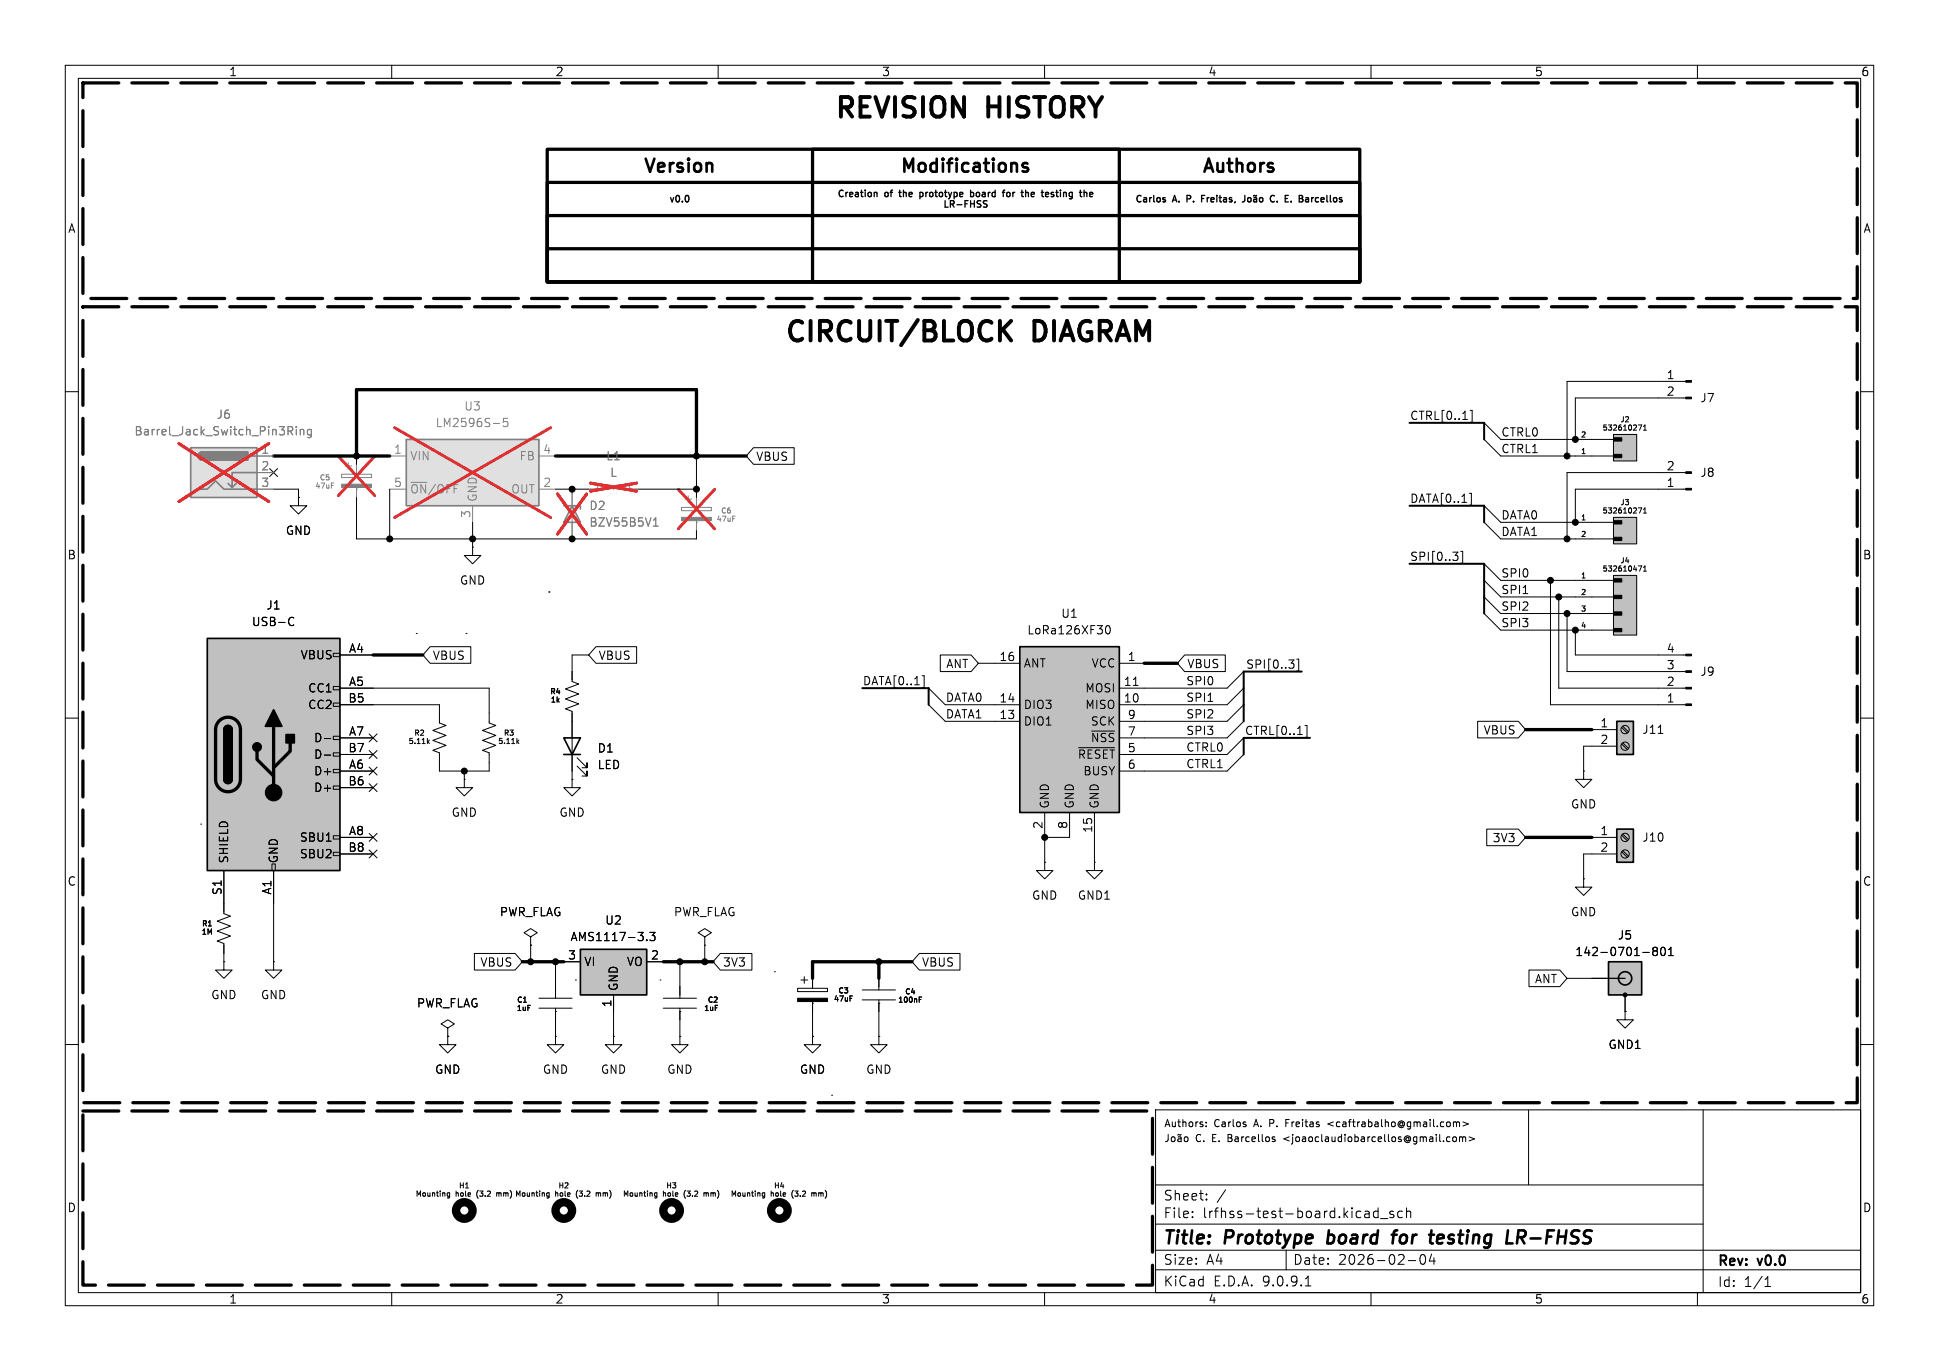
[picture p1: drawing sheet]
<svg xmlns="http://www.w3.org/2000/svg" width="297mm" height="210mm" viewBox="0 0 297 210" stroke-linecap="round" stroke-linejoin="round" font-family="sans-serif">
<g fill="none" stroke="#000" stroke-width=".15">
<path d="M10 10h277v190h-277zM12 12h273v186h-273zM60 10v2M110 10v2M160 10v2M210 10v2M260 10v2M10 60h2M285 60h2M10 110h2M285 110h2M118.6 148.8h.1"/>
<path d="M132.1 151.6h5.1M132.1 153.2h5.1M134.6 153.7h.1M134.6 149.9v1.7M134.6 153.2v1.7M140.8 153.1h.3M140.8 152.7h.4M10 160h2M177 170h108v28h-108zM178.9 173.8v.8a.35 .35 0 0 1-.4 .3M179.5 174.2l.3-.1 .2 .2v.4l-.2 .2-.3-.1-.1-.1zM180.5 174.2h.4v.7"/>
<path d="M180.9 174.4l-.3 .1-.2 .1 .2 .3 .3-.1M180.9 173.8l-.5 .1M181.5 174.2l.3-.1 .2 .2v.4l-.2 .2-.3-.1-.1-.1zM184.7 172.5v.1M184.7 171.9v.1M185.7 174.3h.4M186.3 173.8h-.6v1.1h.6M186.7 174.8v.1M195.2 174.5l.1 .2-.1 .2M195.2 174.1l.1 .1M197 172h.3M197.5 174.1l-.9 .4 .9 .3"/>
<path d="M197.5 171.5h-.5v1.1M204.2 171.9l-.8 .3 .8 .3M221.8 174.1l.3 .1M222.1 174.8l-.3 .1M222.6 174.2l.3-.1 .2 .2v.4l-.2 .2-.3-.1-.1-.1zM222.6 171.9v.7M222.6 172l.3-.1 .2 .1M223.1 172l.1-.1h.3l.1 .7M223.1 172v.6M223.6 174.1v.8M223.6 174.2l.3-.1 .1 .2M224 174.3l.2-.2 .3 .1v.7"/>
<path d="M224 174.3v.6M224.1 171.9l.8 .3-.8 .3M225 174.1l.9 .4-.9 .3M234.1 170.1v11.4M260.9 170v28M285 160h2M60 198v2M110 198v2M160 198v2M177 194.5h108M177 191.5h108M177 187.5h83.9"/>
<path d="M177 181.5h83.9M182.7 186.4v.1M182.7 185.6v.1M184.8 183.7v.1M184.8 182.9v.1M187.7 182.2l-1.3 2M197 191.5v3M199.9 197h.9M200.1 195.8l.3-.3v1.5M210 198v2M211.1 185v1.5M211.1 185.6l-.4-.1-.3 .3v.4l.1 .2h.6"/>
<path d="M211.4 186.7h1.2M213.4 185.6l-.3-.1-.2 .2v.2l.5 .2v.3h-.5M214.8 185.6l-.4-.1-.3 .3v.4l.1 .2h.6M215.4 185.7a.37 .37 0 0 1 .7 0v.8M215.4 185v1.5M215.7 193.1h1.2M217.9 192.2a.94 .94 0 0 0 0 1.5h.1a.94 .94 0 0 0 0-1.5M219.3 192.1l-.4 1.1h1M219.6 192.7v1M260 198v2M270.3 197.1h.9M270.3 196l.5-.4v1.5"/>
</g>
<path d="M203.3 190.4l.2 .1M203.6 188.5l-.3 2M213.2 189.1h.7M214 188.5l-.4 .1-.1 .2-.2 1.7M220.9 189.1l-.6 .1-.2 1 .2 .3 .6-.1M221.1 189.6l-1 .2M232.9 189.5l.6 1M233.4 188.5h-.8l-.3 2M233.4 189.4l-.9 .1" fill="none" stroke="#000" stroke-width=".4"/>
<path d="M88.9 145.4h10.2v7h-10.2z" fill="#c0c0c0"/>
<path d="M86.4 113h2.5l-1.3 2.6zM86.4 115.6h2.5M88.9 145.4h10.2v7h-10.2z" fill="none" stroke="#000" stroke-width=".25"/>
<g fill="none" stroke="#000" stroke-width=".15">
<path d="M254 74.9h4.2M254 72.4h4.2M71.1 119.4v1.3h1.3l-1.3 1.2-1.3-1.2h1.3M71.1 119.4h.1M87.6 119.4v1.3h1.3l-1.3 1.2-1.2-1.2h1.2M87.6 119.4h.1M87.6 110.5v7.6M88.4 117.3l1.5 1.6v-.8v.8h-.7M88.4 116.1l1.5 1.5v-.8v.8h-.7M254 108h4.2M254 105.4h4.2M254 102.9h4.2"/>
<path d="M254 100.3h4.2M30.7 126.2h.1M34.3 138.4v1.6l1 .3-2 .8 2 .8-2 .7 2 .8-2 .7 1 .4v1.6M160 132.1v1.3h1.3l-1.3 1.2-1.3-1.2h1.3M160 132.1h.1M167.6 132.1v1.3h1.3l-1.3 1.2-1.2-1.2h1.2M167.6 132.1h.1M34.3 147.3v1.3h1.3l-1.3 1.3-1.3-1.3h1.3M34.3 147.3h.1M41.9 147.3v1.3h1.3l-1.3 1.3-1.3-1.3h1.3M41.9 147.3h.1M68.6 158.8v1.2h1.2l-1.2 1.3-1.3-1.3h1.3"/>
<path d="M68.6 158.8h.1M68.6 157.5l1-.7-1-.6-1 .6 1 .7v1.3M81.3 143.5l1-.6-1-.7-1 .7 1 .6v1.3M81.3 144.8h.1M82.5 152.9h5.1M82.5 154.4h5.1M85.1 154.9h.1M85.1 158.8v1.2h1.3l-1.3 1.3-1.3-1.3h1.3M85.1 158.8h.1M85.1 151.1v1.8M85.1 154.4v1.8M86.4 147.3h2.5"/>
<path d="M88.1 150.1h.1M94 152.4v2.5M99.1 144v.1M99.1 147.3h2.5M99.5 142.8h.8l-.4 .5 .4 .1v.6l-.2 .1h-.4l-.2-.1M101.1 150.1h.1M101.6 152.9h5.1M101.6 154.4h5.1M104.1 154.9h.1M104.1 158.8v1.2h1.3l-1.3 1.3-1.2-1.3h1.2M104.1 158.8h.1M104.1 151.1v1.8"/>
<path d="M104.1 154.4v1.8M107.9 143.5l1.1-.6-1.1-.7-1 .7 1 .6v1.3M107.9 144.8h.1M122.2 151.4h4.5v.5h-4.5zM122.7 150.1h1M123.2 149.6v1M124.5 158.8v1.2h1.2l-1.2 1.3-1.3-1.3h1.3M124.5 158.8h.1M124.5 153.7h.1M124.5 149.9v1.5M124.5 153.4v1.5M130.2 152.6h.4"/>
<path d="M134.6 158.8v1.2h1.3l-1.3 1.3-1.3-1.3h1.3M134.6 158.8h.1M127.4 167.8h.1M68.9 182.7v.7l-.2 .1h-.2M68.9 182.7h-.3l-.1 .2 .1 .3h.3M71.3 182h.5M76.1 182.7v.5M76.4 182.7l-.3 .1M84.1 182.7v.7l-.1 .1h-.2M84.1 182.7h-.2l-.2 .2 .1 .3h.3M91.3 182.7v.5M91.6 182.7l-.3 .1"/>
<path d="M100.6 182.7v.7l-.1 .1h-.2M100.6 182.7h-.2l-.2 .2 .1 .3h.3M107.8 182.7v.5M108.1 182.7l-.3 .1M117.1 182.7v.7l-.1 .1h-.2M117.1 182.7h-.2l-.1 .2v.3h.3M124.3 182.7v.5M124.6 182.7l-.3 .1"/>
</g>
<path d="M258.2 74.8h.9v.3h-.9zM258.2 72.3h.9v.2h-.9zM258.2 107.8h.9v.3h-.9zM258.2 105.3h.9v.2h-.9zM258.2 102.7h.9v.3h-.9zM258.2 100.2h.9v.3h-.9zM122.2 152.9h4.5v.5h-4.5z" fill="#000" stroke="#000" stroke-width=".15"/>
<g fill="none" stroke="#000" stroke-width="1.3">
<circle cx="71.1" cy="185.4" r="1.27"/>
<circle cx="86.4" cy="185.4" r="1.27"/>
<circle cx="102.9" cy="185.4" r="1.27"/>
<circle cx="119.4" cy="185.4" r="1.27"/>
</g>
<path d="M29.2 68.6h10.2v7.6h-10.2z" fill="#e0e0e0"/>
<path d="M29.2 68.6h10.2v7.6h-10.2zM30.5 74.9h1.2l1.3-1.2 1.3 1.2h5.1M31 69.2a.64 .64 0 0 0-.6 .7 .64 .64 0 0 0 .6 .6M36.2 74l-.6 .7M38.1 69.9h1.3M39.4 72.4h-3.8v2.3l-.7-.7" fill="none" stroke="#808080" stroke-width=".25"/>
<g fill="#808080" stroke="#808080" stroke-width=".25">
<path d="M30.5 69.4l.5-.2v1.3a.63 .63 0 0 1-.6-.4 .63 .63 0 0 1 .1-.7z"/>
<path d="M31 69.2h7v1.3h-7z"/>
</g>
<g fill="none" stroke="#808080" stroke-width=".15">
<path d="M39.4 69.9h2.5M39.4 72.4h2.5M39.4 74.9h2.5M44.4 66l.4 .6M44.6 65.3l.2 .3v.3l-.2 .1M45.4 65.3v.2M45.4 65.8v.8M46 65.8v.8M46 65.9l.2-.1h.3v.8M47.7 65.8h-.4l-.2 .2v.4l.1 .2h.5M47.7 65.8v1l-.3 .2h-.3M50.8 74h.3"/>
<path d="M52.3 72.6h4.6v.6h-4.6zM52.8 71.4h1M53.3 70.9v1M54.6 74.9h.1M54.6 71.1v1.5M54.6 74.7v1.5"/>
</g>
<path d="M27.4 68l13.8 8.8M41.2 68l-13.8 8.8M51.8 69.9l5.6 6M57.4 69.9l-5.6 6" fill="none" stroke="#e12e31" stroke-width=".46"/>
<path d="M45.7 76.2v1.3h1.3l-1.3 1.2-1.3-1.2h1.3M45.7 76.2h.1M72.4 83.8v1.3h1.3l-1.3 1.3-1.3-1.3h1.3M72.4 83.8h.1" fill="none" stroke="#000" stroke-width=".15"/>
<path d="M52.3 74.2h4.6v.5h-4.6z" fill="#808080" stroke="#808080" stroke-width=".15"/>
<path d="M62.2 67.3h20.3v10.2h-20.3z" fill="#e0e0e0"/>
<path d="M62.2 67.3h20.3v10.2h-20.3zM86.4 77.5h2.5v.5M87.6 77.5l1.3 2.5h-2.5z" fill="none" stroke="#808080" stroke-width=".25"/>
<g fill="none" stroke="#808080" stroke-width=".15">
<path d="M59.7 69.9h2.5M59.7 74.9h2.5M72.4 77.5v2.5M75.6 64.9h.9M77.7 64.1h-.6v.6l.2-.1h.4l.1 .2-.1 .4-.1 .1-.5-.1M82.5 69.9h2.6M82.5 74.9h2.6M87.6 74.9v7.7M100.1 79.7l.3-.4v1.3M104.4 77.7h4.6v.5h-4.6zM104.9 76.5h1M105.4 75.9v1.1"/>
<path d="M106.7 76.2v1.5M106.7 79.8v1.5M112.2 79.1h.4M100.1 80.6h.7M106.7 80h.1"/>
</g>
<path d="M60.4 65.5l24 13.8M84.4 65.5l-24 13.8M85.4 75.7l4.5 6.1M89.9 75.7l-4.5 6.1M103.9 75l5.6 6M109.5 75l-5.6 6" fill="none" stroke="#e12e31" stroke-width=".46"/>
<path d="M104.4 79.2h4.6v.6h-4.6z" fill="#808080" stroke="#808080" stroke-width=".15"/>
<path d="M63.8 97h.1M71.4 97h.1M84.1 90.7h.1M65.5 113.6l.3 .3M65.8 113.4l-.3 .3M67.3 109.2v1.5l1 .4-2 .8 2 .7-2 .8 2 .8-2 .7 1 .4v1.5M74.9 109.2v1.5l1 .4-2 .8 2 .7-2 .8 2 .8-2 .7 1 .4v1.5M79.3 113.6l.2 .3M79.5 113.4l-.3 .3M87.6 102.9v1.5l1 .4-2 .7 2 .8-2 .8 2 .7-2 .8 1 .4v1.5" fill="none" stroke="#000" stroke-width=".15"/>
<path d="M247.1 79.2h3.6v4.1h-3.6z" fill="#c0c0c0"/>
<path d="M247.1 79.2h3.6v4.1h-3.6zM250.9 77.8h.6l-.4 .8M251.7 78.6h.5M251.7 78l.3-.2v.8M241.3 80h7.1M241.3 82.6h7.1" fill="none" stroke="#000" stroke-width=".15"/>
<path d="M247.1 79.8h1.3v.5h-1.3zM247.1 82.3h1.3v.5h-1.3z" fill="#000" stroke="#000" stroke-width=".15"/>
<path d="M247.1 88.1h3.6v9.2h-3.6z" fill="#c0c0c0"/>
<path d="M241.3 88.9h7.1M241.3 91.4h7.1M241.3 94h7.1M241.3 96.5h7.1M247.1 88.1h3.6v9.2h-3.6zM250.9 86.7h.6l-.4 .8M251.7 87.5h.5M251.7 86.9l.3-.2v.8M94 158.8v1.2h1.2l-1.2 1.3-1.3-1.3h1.3M94 158.8h.1" fill="none" stroke="#000" stroke-width=".15"/>
<path d="M247.1 88.6h1.3v.6h-1.3zM247.1 91.2h1.3v.5h-1.3zM247.1 93.7h1.3v.5h-1.3zM247.1 96.3h1.3v.5h-1.3z" fill="#000" stroke="#000" stroke-width=".15"/>
<path d="M247.1 66.5h3.6v4.1h-3.6z" fill="#c0c0c0"/>
<path d="M254 58.4h4.2M241.3 69.9h7.1M241.3 67.3h7.1M247.1 66.5h3.6v4.1h-3.6zM250.9 65.1h.6l-.4 .8M251.7 65.9h.5M251.7 65.3l.3-.2v.8M254 61h4.2" fill="none" stroke="#000" stroke-width=".15"/>
<path d="M258.2 58.3h.9v.2h-.9zM247.1 69.6h1.3v.5h-1.3zM247.1 67.1h1.3v.5h-1.3zM258.2 60.8h.9v.3h-.9z" fill="#000" stroke="#000" stroke-width=".15"/>
<path d="M247.6 127h2.6v5.1h-2.6z" fill="#c0c0c0"/>
<path d="M247.6 127h2.6v5.1h-2.6z" fill="none" stroke="#000" stroke-width=".25"/>
<g fill="none" stroke="#000" stroke-width=".15">
<path d="M242.6 118.1v1.3h1.2l-1.2 1.3-1.3-1.3h1.3M242.6 118.1h.1M242.6 134.6v1.3h1.2l-1.2 1.3-1.3-1.3h1.3M242.6 134.6h.1M243.8 128.3h3.8M243.8 130.8h3.8M248.4 127.9l.9 .9M248.4 130.5l.9 .8M248.6 127.8l.8 .8M248.6 130.3l.8 .8"/>
<circle cx="248.9" cy="128.3" r=".63"/>
<circle cx="248.9" cy="130.8" r=".63"/>
</g>
<path d="M247.6 110.5h2.6v5.1h-2.6z" fill="#c0c0c0"/>
<path d="M247.6 110.5h2.6v5.1h-2.6z" fill="none" stroke="#000" stroke-width=".25"/>
<g fill="none" stroke="#000" stroke-width=".15">
<path d="M243.8 111.8h3.8M243.8 114.3h3.8M248.4 111.4l.9 .9M248.4 114l.9 .8M248.6 111.3l.8 .8M248.6 113.8l.8 .8M254 112.3h.7"/>
<circle cx="248.9" cy="111.8" r=".63"/>
<circle cx="248.9" cy="114.3" r=".63"/>
</g>
<circle cx="248.9" cy="149.9" r="1.02" fill="#000" stroke="#000" stroke-width=".15"/>
<path d="M246.4 147.3h5.1v5.1h-5.1z" fill="#c0c0c0"/>
<g fill="none" stroke="#000" stroke-width=".25">
<path d="M246.4 147.3h5.1v5.1h-5.1z"/>
<circle cx="248.9" cy="149.9" r="1.02"/>
<circle cx="248.9" cy="152.4" r=".25"/>
</g>
<path d="M243.8 149.9h5.1M248.9 152.4v2.5M251.6 145.9h1M253.4 145.6l-.2-.2 .2-.3h.2l.3 .2-.3 .3M253.4 145.6l-.2 .3v.4l.2 .1 .4-.1 .1-.2v-.2l-.3-.3M253.4 145.6h.2M254.5 145.2l.2-.1a.68 .68 0 0 1 .4 .6 .68 .68 0 0 1-.4 .7l-.2-.1-.1-.4zM255.6 146.4h.7M255.6 145.5l.3-.4v1.3" fill="none" stroke="#000" stroke-width=".15"/>
<path d="M156.2 99.1h15.2v25.4h-15.2z" fill="#c0c0c0"/>
<path d="M156.2 99.1h15.2v25.4h-15.2z" fill="none" stroke="#000" stroke-width=".25"/>
<g fill="none" stroke="#000" stroke-width=".15">
<path d="M169.5 95.9l.1-.1a.68 .68 0 0 1 .5 .7 .68 .68 0 0 1-.5 .6 .84 .84 0 0 1-.1-1.2zM152.4 101.6h3.8M152.4 108h3.8M152.4 110.5h3.8M165.2 114.5h5.5M167.2 112h3.5M171.4 101.6h3.9M171.4 108h3.9M171.4 110.5h3.9M171.4 105.4h3.9M171.4 113h3.9M171.4 115.6h3.9"/>
<path d="M171.4 118.1h3.9M173.6 105h.7M160 124.5v3.8M163.8 124.5v3.8M167.6 124.5v3.8M248.9 154.9v1.3h1.3l-1.3 1.3-1.3-1.3h1.3M248.9 154.9h.1"/>
</g>
<path d="M31.7 97.8h20.4v35.6h-20.4z" fill="#c0c0c0"/>
<g fill="none" stroke="#000" stroke-width=".15">
<path d="M254 58.4h-14v11.5M41.3 71.8l1.2 1.2M41.9 74.9h3.8v1.3M42.5 71.8l-1.2 1.2M45.7 76.2h.1M54.6 76.2v6.4h52.1v-1.3M54.6 69.9v1.2M59.7 74.9v7.7M85.1 74.9h5.1M97.8 74.9h8.9M106.7 69.9v6.3M115.4 68.6h6.2v2.5h-6.2l-1.1-1.2z"/>
<path d="M225.1 75.6h.3v1.8h-.3M225.2 62.9h.3v1.8h-.3M227.3 67.3l2.6 2.6h11.4M254 61h-12.7v6.3h-11.4l-2.6-2.5M254 72.4h-14v10.2M254 74.9h-12.7v5.1h-11.4l-2.6-2.5M44.4 94.6h.4l.2 .1M45 95.7l-.2 .1h-.4M65.9 99.1h6.2v2.5h-6.2l-1.1-1.3zM72.4 80v3.8M91.3 99.1h6.2v2.5h-6.2l-1.1-1.3zM222.5 84.6h.8l-.4 .5"/>
<path d="M223.1 85.1l.2 .2v.3l-.2 .2M223.7 84.5h.3v1.8h-.3M227.3 94l2.6 2.5h11.4v3.8h12.7M227.3 91.4l2.6 2.6h11.4M227.3 86.4l2.6 2.5h11.4M227.3 80l2.6 2.6h11.4M227.3 88.9l2.6 2.5h11.4M233.3 90.9h.7M237.5 88.9v19.1h16.5M238.8 91.4v14h15.2M240 94v8.9h14M49.7 113.1h1"/>
<path d="M49.7 115.7h1M51.1 100.1h1v.5h-1zM51.1 105.2h1v.5h-1zM51.1 107.7h1v.5h-1zM51.1 112.8h1v.5h-1zM51.1 115.3h1v.5h-1zM51.1 117.9h1v.5h-1zM52.1 100.3h5M52.1 105.4h22.8v3.8M52.1 108h15.2v1.2M52.1 113h5M52.1 115.6h5"/>
<path d="M52.1 118.1h5M56.5 117.5l1.3 1.2M56.5 115l1.3 1.2M56.5 112.4l1.3 1.2M57.8 117.5l-1.3 1.2M57.8 115l-1.3 1.2M57.8 112.4l-1.3 1.2M67.3 116.8v1.3h7.6v-1.3M71.1 118.1v1.3M87.6 109.2v3.8M87.6 115.6v3.8M90.2 100.3h-2.6v3.8"/>
<path d="M141.3 103.5h.3v1.8h-.3M142.2 105.4l2.6 2.6h7.6M142.2 108l2.6 2.5h7.6M144 100.3h4.7l1.2 1.3-1.2 1.3h-4.7zM149.9 101.6h2.5M181.5 100.3h6.2v2.6h-6.2l-1.2-1.3zM185 107.4h.8M190.5 102.9l-2.5 2.5h-12.7M190.5 105.4l-2.5 2.6h-12.7M190.5 110.5l-2.5 2.5h-12.7M190.5 113l-2.5 2.6h-12.7M190.5 115.6l-2.5 2.5h-12.7"/>
<path d="M190.5 108l-2.5 2.5h-12.7M197.4 101.1h.8l-.4 .5M198 101.6l.2 .2v.3l-.2 .3M198.6 101h.3v1.8h-.3M199.9 111.1h.3v1.8h-.3M226.3 110.5h6.3l1.1 1.3-1.1 1.2h-6.3zM243.8 114.3h-1.2v3.8M34.3 133.4v6.3M41.7 132.3h.5v1.1h-.5zM41.9 133.4v13.9M51.1 120.4h1v.5h-1zM51.1 128h1v.5h-1z"/>
<path d="M51.1 130.6h1v.5h-1zM52.1 120.7h5M52.1 128.3h5M52.1 130.8h5M56.5 127.7l1.3 1.2M56.5 130.2l1.3 1.2M56.5 120l1.3 1.3M57.8 127.7l-1.3 1.2M57.8 130.2l-1.3 1.2M57.8 120l-1.3 1.3M163.8 128.3h-3.8v3.8M167.6 128.3v3.8"/>
<path d="M227.7 127h4.9l1.1 1.3-1.1 1.2h-4.9zM243.8 130.8h-1.2v3.8M34.3 144.8v2.5M68.6 158.8h.1M72.7 146h6.2l1.1 1.3-1.1 1.3h-6.2zM81.3 144.8h.1M81.3 144.8v2.5M85.1 147.3v5.1M85.1 154.9v3.9M86.4 147.3h2.5M94 152.4v6.4M99.1 144v.1"/>
<path d="M99.1 147.3h2.5M99.5 142.8h.8l-.4 .5 .4 .1v.6l-.2 .1h-.4l-.2-.1M104.1 147.3v5.1M104.1 154.9v3.9M107.9 144.8v2.5M110.3 146h4.9v2.6h-4.9l-1.1-1.3zM124.5 158.8h.1M124.5 149.9v1.2M124.5 153.7v5.1M130.2 152.6h.4M134.6 149.9v1.2M134.6 153.7v5.1"/>
<path d="M140.8 153.1h.3M140.8 152.7h.4M140.8 146h6.2v2.6h-6.2l-1.1-1.3zM234.2 148.6h4.7l1.1 1.3-1.1 1.2h-4.7zM240 149.9h8.9M248.9 154.9h.1M248.9 152.4v2.5M251.6 145.9h1M253.4 145.6l-.2-.2 .2-.3h.2l.3 .2-.3 .3M253.4 145.6l-.2 .3v.4l.2 .1 .4-.1 .1-.2v-.2l-.3-.3M253.4 145.6h.2M254.5 145.2l.2-.1a.68 .68 0 0 1 .4 .6 .68 .68 0 0 1-.4 .7l-.2-.1-.1-.4z"/>
<path d="M255.6 146.4h.7M255.6 145.5l.3-.4v1.3"/>
</g>
<path d="M31.7 97.8h20.4v35.6h-20.4zM34.3 111.8a.64 .64 0 0 1 .6-.7 .64 .64 0 0 1 .7 .7M34.3 119.4a.64 .64 0 0 0 .6 .6 .64 .64 0 0 0 .7-.6" fill="none" stroke="#000" stroke-width=".25"/>
<g fill="none" stroke="#000" stroke-width=".51">
<path d="M41.9 69.9h17.8M54.6 69.9v-10.2h52.1v10.2M85.1 69.9h29.2M33.6 110.4a1.9 1.9 0 0 1 2-.4 1.9 1.9 0 0 1 1.2 1.8v7.6a1.91 1.91 0 0 1-1.9 1.9 1.91 1.91 0 0 1-1.9-1.9v-7.8a1.9 1.9 0 0 1 .6-1.2zM39.4 115.1v1.2l2.5 2.6M41.9 111.3v10.1M44.4 113.8v1.3l-2.5 2.5M57.1 100.3h7.7M175.3 101.6h5M233.7 111.8h10.1M233.7 128.3h10.1M80 147.3h6.4"/>
<path d="M101.6 147.3h7.6M134.6 147.3v2.6M139.7 147.3h-15.2v2.6"/>
</g>
<g fill="#000" stroke="#000" stroke-width=".25">
<path d="M34.3 111.8h1.3v7.6h-1.3zM34.3 119.4h1.3a.64 .64 0 0 1-.7 .6 .64 .64 0 0 1-.6-.6zM34.5 111.3a.64 .64 0 0 1 .7-.1 .64 .64 0 0 1 .4 .6h-1.3zM41.9 108.7l1.3 2.6h-2.6zM43.8 112.5h1.3v1.3h-1.3z"/>
<circle cx="39.4" cy="114.4" r=".63"/>
</g>
<g fill="#000" stroke="#000" stroke-width=".15">
<circle cx="54.6" cy="69.9" r=".46"/>
<circle cx="87.6" cy="74.9" r=".46"/>
<circle cx="106.7" cy="69.9" r=".46"/>
<circle cx="106.7" cy="74.9" r=".46"/>
<circle cx="240" cy="69.9" r=".46"/>
<circle cx="241.3" cy="67.3" r=".46"/>
<circle cx="59.7" cy="82.6" r=".46"/>
<circle cx="72.4" cy="82.6" r=".46"/>
<circle cx="87.6" cy="82.6" r=".46"/>
<circle cx="237.5" cy="88.9" r=".46"/>
<circle cx="238.8" cy="91.4" r=".46"/>
<circle cx="240" cy="94" r=".46"/>
<circle cx="240" cy="82.6" r=".46"/>
<circle cx="241.3" cy="80" r=".46"/>
<circle cx="241.3" cy="96.5" r=".46"/>
<circle cx="71.1" cy="118.1" r=".46"/>
<circle cx="41.9" cy="121.4" r="1.27"/>
<circle cx="160" cy="128.3" r=".46"/>
<circle cx="81.3" cy="147.3" r=".46"/>
<circle cx="85.1" cy="147.3" r=".46"/>
<circle cx="104.1" cy="147.3" r=".46"/>
<circle cx="107.9" cy="147.3" r=".46"/>
<circle cx="134.6" cy="147.3" r=".46"/>
</g>
<g fill="none" stroke="#808080" stroke-width=".15">
<path d="M39.4 74.9h2.5M39.4 69.9h2.5M39.4 72.4h2.5M44.4 66l.4 .6M44.6 65.3l.2 .3v.3l-.2 .1M45.4 65.3v.2M45.4 65.8v.8M46 65.8v.8M46 65.9l.2-.1h.3v.8M47.7 65.8h-.4l-.2 .2v.4l.1 .2h.5M47.7 65.8v1l-.3 .2h-.3M87.6 74.9v2.6"/>
<path d="M90.2 74.9h1.2a.64 .64 0 0 1 .7-.6 .64 .64 0 0 1 .6 .6 .64 .64 0 0 1 .6-.6 .64 .64 0 0 1 .7 .6 .64 .64 0 0 1 .6-.6 .64 .64 0 0 1 .6 .6 .64 .64 0 0 1 .7-.6 .64 .64 0 0 1 .6 .6h1.3M100.1 79.7l.3-.4v1.3M87.6 80v2.6M100.1 80.6h.7"/>
</g>
<path d="M27.4 68l13.8 8.8M41.2 68l-13.8 8.8M85.4 75.7l4.5 6.1M89.9 75.7l-4.5 6.1M90.4 74l7.1 1.2M97.5 74l-7.1 1.2" fill="none" stroke="#e12e31" stroke-width=".46"/>
<path d="M215.9 64.8h11.4v2.5M215.9 77.5h11.4v2.5M215.9 86.4h11.4v7.6M132.1 105.4h10.1v2.6M199.4 102.9h-8.9v7.6M200.7 113h-10.2v2.6" fill="none" stroke="#000" stroke-width=".3"/>
<path d="M157.4 25.1l-.5-.1-.3 .3 .1 .2 .7 .2 .1 .2-.1 .3-.2 .1-.6-.1" fill="none" stroke="#000" stroke-width=".4"/>
<g fill="none" stroke="#000" stroke-width=".2">
<path d="M134.1 29.5l.2 .1v.5M137.7 29.5h.4M140.9 29.5h.4M140.9 29.5v1M140.9 30.1h.4M148.7 29.5h.3l.1 .2v.4h-.4M148.7 29.1v1M150.7 31.2l.5 .3-.1 .2h-.3M154.2 29.6l.2-.1 .3 .1v.3l-.1 .2h-.2l-.2-.1zM158.1 29.5l-.1 .1v.4l.1 .1M158.4 29.7l-.4 .1M161 29.7l.4 .2-.1 .2h-.3"/>
<path d="M161.4 29.5h-.3l-.1 .1M167 29.5h.2l.2 .2-.5 .1M167 30.1h.3M178.5 30.6v.3M184.1 30.4h.3M184.5 29.9h-.4v1M190.7 29.9l-.1 .9-.3 .1M191.2 30.4l.1-.1 .3 .1v.3l-.1 .2h-.2l-.1-.1zM192.1 30.3h.3l.1 .6M192.5 30.5l-.3 .1-.2 .1 .2 .2h.3M192.5 29.9l-.5 .1M193 30.4l.1-.1 .3 .1v.3l-.1 .2h-.2l-.1-.1z"/>
<path d="M195.2 30a.47 .47 0 0 0-.7 .4 .47 .47 0 0 0 .5 .5l.2-.1M195.6 30.8v.1M199 30.4h.3M199 29.9h.3l.2 .2-.2 .3 .2 .1 .1 .2-.2 .2h-.4zM200 30.3h.4v.6M200.4 30.5l-.3 .1-.1 .1 .1 .2h.3M200.9 30.3v.6M201 30.3l-.1 .2"/>
</g>
<path d="M153.6 50.4l1.3 1.8M154.9 49.2l-1.7 1.7" fill="none" stroke="#000" stroke-width=".6"/>
<path d="M83.8 22.9h124.5v20.3h-124.5zM83.8 27.9h124.5v15.3h-124.5zM83.8 33h124.5v10.2h-124.5zM83.8 38.1h124.5v5.1h-124.5zM124.5 22.9h46.9v20.3h-46.9z" fill="none" stroke="#000" stroke-width=".5"/>
<path d="M12.7 12.7h271.8v33h-271.8zM12.7 47h271.8v121.9h-271.8zM12.7 170.2h163.8v26.7h-163.8z" fill="none" stroke="#000" stroke-width=".5" stroke-dasharray="5.5 2"/>
<g font-size="4.2">
<text x="127.5" y="18.9">REVISION</text>
<text x="151.3" y="18.9">HISTORY</text>
<text x="119.8" y="53.2">CIRCUIT/BLOCK</text>
<text x="158.3" y="53.2">DIAGRAM</text>
</g>
<g font-size="2.8">
<text x="98.3" y="27">Version</text>
<text x="137.7" y="27">Modifications</text>
<text x="183.9" y="27">Authors</text>
<text x="178" y="191.2">Title:</text>
<text x="187.7" y="191.2">Prototype</text>
<text x="204.2" y="191.2">board</text>
<text x="215" y="191.2">for</text>
<text x="221.5" y="191.2">testing</text>
<text x="234" y="191.2">LR-FHSS</text>
</g>
<g font-size="2.1">
<text x="178.1" y="184.1">Sheet:</text>
<text x="178.1" y="186.8">File:</text>
<text x="184.2" y="186.8">lrfhss-test-board.kicad_sch</text>
<text x="178.1" y="197.3">KiCad</text>
<text x="178.1" y="194">Size:</text>
<text x="184.8" y="194">A4</text>
<text x="185.9" y="197.3">E.D.A.</text>
<text x="193.4" y="197.3">9.0.9.1</text>
<text x="198" y="194">Date:</text>
<text x="205" y="194">2026-02-04</text>
<text x="263" y="194.3">Rev:</text>
<text x="263" y="197.4">Id:</text>
<text x="267.1" y="197.4">1/1</text>
<text x="269.4" y="194.3">v0.0</text>
</g>
<g font-size="1.8">
<text x="35" y="11.9">1</text>
<text x="85" y="11.9">2</text>
<text x="135" y="11.9">3</text>
<text x="185" y="11.9">4</text>
<text x="235" y="11.9">5</text>
<text x="285" y="11.9">6</text>
<text x="10.3" y="35.9">A</text>
<text x="285.3" y="35.9">A</text>
<text x="255.2" y="58.2">1</text>
<text x="215.9" y="64.4">CTRL[0..1]</text>
<text x="255.2" y="60.7">2</text>
<text x="260.4" y="61.8">J7</text>
<text x="115.7" y="70.8">VBUS</text>
<text x="229.9" y="69.5">CTRL1</text>
<text x="229.9" y="67">CTRL0</text>
<text x="215.9" y="77.1">DATA[0..1]</text>
<text x="255.2" y="74.7">1</text>
<text x="255.2" y="72.1">2</text>
<text x="260.4" y="73.3">J8</text>
<text x="43.7" y="82.1">GND</text>
<text x="229.9" y="79.7">DATA0</text>
<text x="229.9" y="82.2">DATA1</text>
<text x="10.3" y="85.9">B</text>
<text x="70.4" y="89.8">GND</text>
<text x="215.9" y="86">SPI[0..3]</text>
<text x="229.9" y="88.6">SPI0</text>
<text x="285.3" y="85.9">B</text>
<text x="40.7" y="93.6">J1</text>
<text x="162.5" y="94.8">U1</text>
<text x="229.9" y="91.1">SPI1</text>
<text x="229.9" y="93.6">SPI2</text>
<text x="38.5" y="96.1">USB-C</text>
<text x="46" y="101.2">VBUS</text>
<text x="53.4" y="100.1">A4</text>
<text x="66.2" y="101.3">VBUS</text>
<text x="91.6" y="101.3">VBUS</text>
<text x="153" y="101.3">16</text>
<text x="157.3" y="97.4">LoRa126XF30</text>
<text x="172.6" y="101.3">1</text>
<text x="229.9" y="96.2">SPI3</text>
<text x="255.2" y="100.1">4</text>
<text x="47.1" y="106.3">CC1</text>
<text x="53.3" y="107.7">B5</text>
<text x="53.4" y="105.2">A5</text>
<text x="132.1" y="105.1">DATA[0..1]</text>
<text x="144.8" y="107.6">DATA0</text>
<text x="144.8" y="102.6">ANT</text>
<text x="153" y="107.7">14</text>
<text x="156.7" y="102.5">ANT</text>
<text x="166.1" y="106.3">MOSI</text>
<text x="167.1" y="102.5">VCC</text>
<text x="172" y="105.2">11</text>
<text x="172" y="107.7">10</text>
<text x="181.6" y="107.6">SPI1</text>
<text x="181.6" y="105.1">SPI0</text>
<text x="181.8" y="102.6">VBUS</text>
<text x="190.8" y="102.5">SPI[0..3]</text>
<text x="255.2" y="107.7">1</text>
<text x="255.2" y="105.2">2</text>
<text x="255.2" y="102.6">3</text>
<text x="260.4" y="103.7">J9</text>
<text x="47.1" y="108.8">CC2</text>
<text x="48" y="113.9">D-</text>
<text x="53.4" y="112.8">A7</text>
<text x="144.8" y="110.1">DATA1</text>
<text x="153" y="110.2">13</text>
<text x="156.7" y="108.8">DIO3</text>
<text x="156.7" y="111.4">DIO1</text>
<text x="166.1" y="108.8">MISO</text>
<text x="167" y="111.4">SCK</text>
<text x="167" y="113.9">~{NSS}</text>
<text x="172.6" y="110.2">9</text>
<text x="172.6" y="112.8">7</text>
<text x="181.6" y="112.7">SPI3</text>
<text x="181.6" y="110.1">SPI2</text>
<text x="190.6" y="112.7">CTRL[0..1]</text>
<text x="227.1" y="112.7">VBUS</text>
<text x="245" y="111.5">1</text>
<text x="251.5" y="112.6">J11</text>
<text x="48" y="116.4">D-</text>
<text x="48" y="119">D+</text>
<text x="53.3" y="115.3">B7</text>
<text x="53.4" y="117.9">A6</text>
<text x="91.4" y="115.5">D1</text>
<text x="91.4" y="118">LED</text>
<text x="165" y="116.4">~{RESET}</text>
<text x="165.8" y="119">BUSY</text>
<text x="172.6" y="115.3">5</text>
<text x="172.6" y="117.9">6</text>
<text x="181.6" y="115.2">CTRL0</text>
<text x="181.6" y="117.8">CTRL1</text>
<text x="245" y="114">2</text>
<text x="48" y="121.5">D+</text>
<text x="53.3" y="120.4">B6</text>
<text x="69.1" y="125.3">GND</text>
<text x="85.6" y="125.3">GND</text>
<text x="160.9" y="124" transform="rotate(-90 160.9 124)">GND</text>
<text x="164.7" y="124" transform="rotate(-90 164.7 124)">GND</text>
<text x="168.5" y="124" transform="rotate(-90 168.5 124)">GND</text>
<text x="240.5" y="124.1">GND</text>
<text x="45.8" y="129.1">SBU1</text>
<text x="45.8" y="131.7">SBU2</text>
<text x="53.3" y="130.6">B8</text>
<text x="53.4" y="128">A8</text>
<text x="159.8" y="127.1" transform="rotate(-90 159.8 127.1)">2</text>
<text x="163.6" y="127.1" transform="rotate(-90 163.6 127.1)">8</text>
<text x="167.4" y="127.7" transform="rotate(-90 167.4 127.7)">15</text>
<text x="228.5" y="129.2">3V3</text>
<text x="245" y="128">1</text>
<text x="245" y="130.6">2</text>
<text x="251.5" y="129.1">J10</text>
<text x="10.3" y="135.9">C</text>
<text x="34" y="137.2" transform="rotate(-90 34 137.2)">S1</text>
<text x="35.2" y="132.3" transform="rotate(-90 35.2 132.3)">SHIELD</text>
<text x="41.7" y="137.1" transform="rotate(-90 41.7 137.1)">A1</text>
<text x="42.8" y="132.3" transform="rotate(-90 42.8 132.3)">GND</text>
<text x="285.3" y="135.9">C</text>
<text x="76.5" y="140.6">PWR_FLAG</text>
<text x="92.6" y="141.8">U2</text>
<text x="103.1" y="140.6">PWR_FLAG</text>
<text x="158" y="138">GND</text>
<text x="165" y="138">GND1</text>
<text x="240.5" y="140.6">GND</text>
<text x="73.5" y="148.3">VBUS</text>
<text x="86.9" y="147.1">3</text>
<text x="87.3" y="144.4">AMS1117-3.3</text>
<text x="89.4" y="148.2">VI</text>
<text x="95.9" y="148.2">VO</text>
<text x="99.6" y="147.1">2</text>
<text x="110.6" y="148.3">3V3</text>
<text x="141.1" y="148.3">VBUS</text>
<text x="241.2" y="146.7">142-0701-801</text>
<text x="247.7" y="144.1">J5</text>
<text x="32.3" y="153.3">GND</text>
<text x="39.9" y="153.3">GND</text>
<text x="63.8" y="154.5">PWR_FLAG</text>
<text x="93.7" y="154.4" transform="rotate(-90 93.7 154.4)">1</text>
<text x="94.8" y="151.9" transform="rotate(-90 94.8 151.9)">GND</text>
<text x="235" y="150.8">ANT</text>
<text x="246.3" y="160.9">GND1</text>
<text x="66.5" y="164.7">GND</text>
<text x="83.1" y="164.7">GND</text>
<text x="91.9" y="164.7">GND</text>
<text x="102.1" y="164.7">GND</text>
<text x="122.4" y="164.7">GND</text>
<text x="132.6" y="164.7">GND</text>
<text x="10.3" y="185.9">D</text>
<text x="285.3" y="185.9">D</text>
<text x="35" y="199.9">1</text>
<text x="85" y="199.9">2</text>
<text x="135" y="199.9">3</text>
<text x="185" y="199.9">4</text>
<text x="235" y="199.9">5</text>
<text x="285" y="199.9">6</text>
</g>
<g font-size="1.8" fill="#808080">
<text x="33.1" y="64.4">J6</text>
<text x="66.6" y="65.6">LM2596S-5</text>
<text x="71" y="63.1">U3</text>
<text x="20.5" y="66.9">Barrel_Jack_Switch_Pin3Ring</text>
<text x="39.9" y="69.6">1</text>
<text x="60.3" y="69.6">1</text>
<text x="62.7" y="70.7">VIN</text>
<text x="79.5" y="70.7">FB</text>
<text x="83.1" y="69.6">4</text>
<text x="92.8" y="70.7">L1</text>
<text x="39.9" y="72.1">2</text>
<text x="39.9" y="74.7">3</text>
<text x="60.3" y="74.7">5</text>
<text x="62.7" y="75.8">~{ON}/OFF</text>
<text x="73.3" y="77" transform="rotate(-90 73.3 77)">GND</text>
<text x="78.2" y="75.8">OUT</text>
<text x="83.1" y="74.7">2</text>
<text x="93.4" y="73.3">L</text>
<text x="72.1" y="79.4" transform="rotate(-90 72.1 79.4)">3</text>
<text x="90.2" y="78.3">D2</text>
<text x="90.2" y="80.9">BZV55B5V1</text>
</g>
<g font-size="1.5">
<text x="178.3" y="172.9">Authors:</text>
<text x="186" y="172.9">Carlos</text>
<text x="192.3" y="172.9">A.</text>
<text x="194.8" y="172.9">P.</text>
<text x="197.5" y="172.9">Freitas</text>
<text x="204.2" y="172.9">&lt;caftrabalho@gmail.com&gt;</text>
<text x="183.2" y="175.1">C.</text>
<text x="188.4" y="175.1">Barcellos</text>
<text x="197.2" y="175.1">&lt;joaoclaudiobarcellos@gmail.com&gt;</text>
</g>
<g font-size="1.4">
<text x="102.4" y="31.3">v0.0</text>
<text x="128.1" y="30.5">Creation</text>
<text x="135.5" y="30.5">of</text>
<text x="138.2" y="30.5">the</text>
<text x="141.7" y="30.5">prototype</text>
<text x="144.3" y="32.1">LR-FHSS</text>
<text x="149.8" y="30.5">board</text>
<text x="155.2" y="30.5">for</text>
<text x="158.5" y="30.5">the</text>
<text x="162" y="30.5">testing</text>
<text x="173.8" y="31.3">Carlos</text>
<text x="179.7" y="31.3">A.</text>
<text x="182.2" y="31.3">P.</text>
<text x="184.8" y="31.3">Freitas,</text>
<text x="196.2" y="31.3">C.</text>
<text x="201.4" y="31.3">Barcellos</text>
</g>
<g font-size="1.1">
<text x="248.1" y="64.9">J2</text>
<text x="242" y="69.6">1</text>
<text x="242" y="67.1">2</text>
<text x="245.3" y="66.2">532610271</text>
<text x="248.1" y="77.6">J3</text>
<text x="242" y="79.8">1</text>
<text x="242" y="82.3">2</text>
<text x="245.3" y="78.9">532610271</text>
<text x="242" y="88.6">1</text>
<text x="245.3" y="87.8">532610471</text>
<text x="248.1" y="86.5">J4</text>
<text x="242" y="91.2">2</text>
<text x="242" y="93.7">3</text>
<text x="242" y="96.3">4</text>
<text x="84.2" y="106.5">R4</text>
<text x="84.2" y="107.8">1k</text>
<text x="63.3" y="112.9">R2</text>
<text x="77" y="112.9">R3</text>
<text x="62.5" y="114.2">5.11k</text>
<text x="76.2" y="114.2">5.11k</text>
<text x="30.8" y="143.4">1M</text>
<text x="30.8" y="142.1">R1</text>
<text x="79" y="155.1">1uF</text>
<text x="79.1" y="153.8">C1</text>
<text x="107.7" y="155.1">1uF</text>
<text x="108.3" y="153.8">C2</text>
<text x="127.6" y="153.6">47uF</text>
<text x="128.3" y="152.4">C3</text>
<text x="137.4" y="153.8">100nF</text>
<text x="138.5" y="152.5">C4</text>
<text x="63.5" y="183.5">Mounting</text>
<text x="69.8" y="183.5">hole</text>
<text x="70.2" y="182.2">H1</text>
<text x="73.3" y="183.5">(3.2</text>
<text x="76.6" y="183.5">mm)Mounting</text>
<text x="85.1" y="183.5">hole</text>
<text x="85.4" y="182.2">H2</text>
<text x="88.5" y="183.5">(3.2</text>
<text x="91.9" y="183.5">mm)</text>
<text x="95.3" y="183.5">Mounting</text>
<text x="101.6" y="183.5">hole</text>
<text x="101.9" y="182.2">H3</text>
<text x="105" y="183.5">(3.2</text>
<text x="108.4" y="183.5">mm)</text>
<text x="111.8" y="183.5">Mounting</text>
<text x="118.1" y="183.5">hole</text>
<text x="118.4" y="182.2">H4</text>
<text x="121.5" y="183.5">(3.2</text>
<text x="124.9" y="183.5">mm)</text>
</g>
<g font-size="1.1" fill="#808080">
<text x="48.2" y="75.1">47uF</text>
<text x="48.9" y="73.8">C5</text>
<text x="109.6" y="80.1">47uF</text>
<text x="110.3" y="78.9">C6</text>
</g>
</svg>
